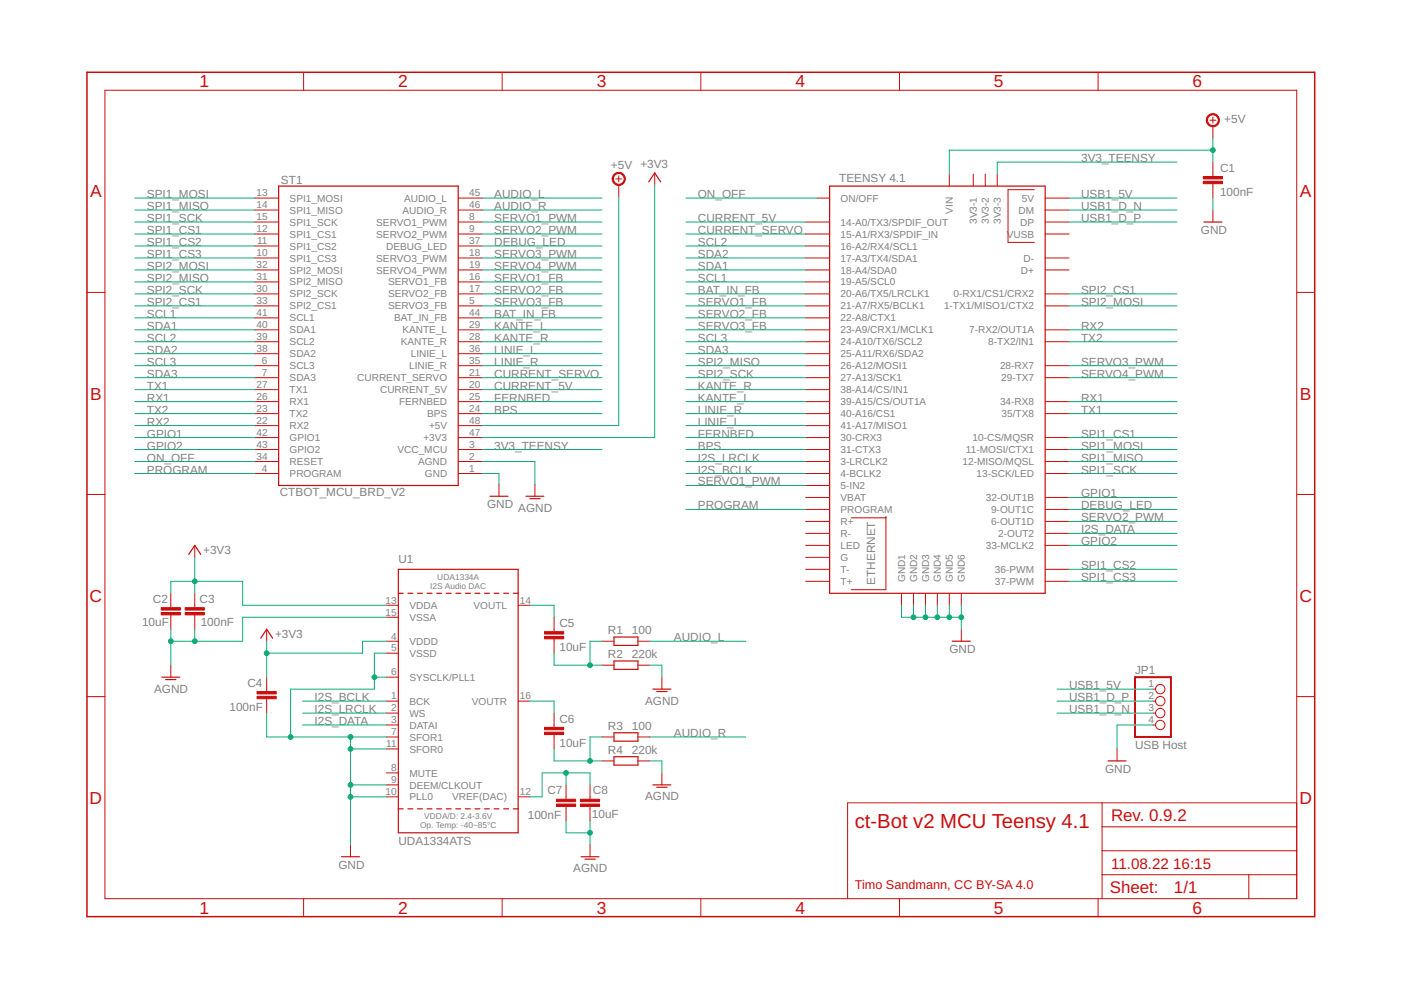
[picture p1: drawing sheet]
<svg xmlns="http://www.w3.org/2000/svg" width="297mm" height="210mm" viewBox="0 0 297 210" stroke-linecap="round" stroke-linejoin="round" font-family="sans-serif">
<g fill="none" stroke="#c90d0c" stroke-width=".21">
<path d="M22.2 19.1h252.7v171.4h-252.7zM64.4 15.3v3.8M106.5 15.3v3.8M148.6 15.3v3.8M190.7 15.3v3.8M232.8 15.3v3.8M130.6 37.9h1.2M131.2 37.3v1.3M131.2 39.2v2.5M138.8 36.7v2.5M201.3 36.9v2.6M206.4 36.9v2.6"/>
<path d="M208.9 36.9v2.6M211.4 36.9v2.6M256.5 25.5h1.3M257.2 24.8v1.3M257.2 26.8v2.5M257.2 34.4v3M257.2 38.9v3.1M54 47.1h5.1M54 49.6h5.1M54 52.2h5.1M54 54.7h5.1M54 57.2h5.1"/>
<path d="M54 59.8h5.1M54 42h5.1M54 44.5h5.1M97.2 47.1h5M97.2 49.6h5M97.2 52.2h5M97.2 54.7h5M97.2 57.2h5M97.2 59.8h5M97.2 42h5M97.2 44.5h5M170.8 47.1h5.1"/>
<path d="M170.8 49.6h5.1M170.8 52.2h5.1M170.8 54.7h5.1M170.8 57.2h5.1M170.8 59.8h5.1M173.4 42h2.5M219.3 40.2h-5.6v11.2h5.6M221.6 47.1h5.1M221.6 49.6h5.1M221.6 54.7h5.1M221.6 57.2h5.1M221.6 42h5.1"/>
<path d="M221.6 44.5h5.1M257.2 44.5v2.6M18.4 62h3.8M54 62.3h5.1M54 64.9h5.1M54 67.4h5.1M54 69.9h5.1M54 72.5h5.1M54 75h5.1M54 77.5h5.1M97.2 62.3h5M97.2 64.9h5"/>
<path d="M97.2 67.4h5M97.2 69.9h5M97.2 72.5h5M97.2 75h5M97.2 77.5h5M170.8 62.3h5.1M170.8 64.9h5.1M170.8 67.4h5.1M170.8 69.9h5.1M170.8 72.5h5.1M170.8 75h5.1M170.8 77.5h5.1"/>
<path d="M221.6 62.3h5.1M221.6 64.9h5.1M221.6 69.9h5.1M221.6 72.5h5.1M221.6 77.5h5.1M274.9 62h3.8M54 97.9h5.1M54 92.8h5.1M54 95.3h5.1M54 80.1h5.1M54 82.6h5.1M54 85.2h5.1"/>
<path d="M54 87.7h5.1M54 90.2h5.1M97.2 97.9h5M97.2 92.8h5M97.2 95.3h5M97.2 80.1h5M97.2 82.6h5M97.2 85.2h5M97.2 87.7h5M97.2 90.2h5M170.8 97.9h5.1M170.8 92.8h5.1"/>
<path d="M170.8 95.3h5.1M170.8 80.1h5.1M170.8 82.6h5.1M170.8 85.2h5.1M170.8 87.7h5.1M170.8 90.2h5.1M221.6 97.9h5.1M221.6 92.8h5.1M221.6 95.3h5.1M221.6 80.1h5.1M221.6 85.2h5.1M221.6 87.7h5.1"/>
<path d="M18.4 104.8h3.8M41.3 115.6v2.6M54 100.4h5.1M97.2 100.4h5M105.8 102.7v2.5M113.4 102.7v2.5M170.8 102.9h5.1M170.8 100.4h5.1M170.8 105.5h5.1M170.8 108h5.1M170.8 110.6h5.1M170.8 113.1h5.1"/>
<path d="M170.8 115.6h5.1M170.8 118.2h5.1M180.5 109.8h7.3v15.2h-7.3M221.6 100.4h5.1M221.6 105.5h5.1M221.6 108h5.1M221.6 110.6h5.1M221.6 113.1h5.1M221.6 115.6h5.1M274.9 104.8h3.8M36.2 125.8v3M36.2 130.4v3"/>
<path d="M41.3 125.8v3M41.3 130.4v3M56.5 133.4v2.6M81.9 128.3h2.6M81.9 130.9h2.6M81.9 136h2.6M81.9 138.5h2.6M109.9 128.3h2.5M117.5 130.9v3M117.5 135.4v3.1M127.6 136h2.6M135.3 136h2.5"/>
<path d="M170.8 120.7h5.1M170.8 123.3h5.1M191.1 125.8v2.5M193.7 125.8v2.5M196.2 125.8v2.5M198.7 125.8v2.5M201.3 125.8v2.5M203.8 125.8v2.5M203.8 133.4v2.6M221.6 120.7h5.1M221.6 123.3h5.1M18.4 147.7h3.8"/>
<path d="M36.2 141v2.6M56.5 143.6v3M56.5 148.1v3.1M81.9 148.7h2.6M81.9 151.2h2.6M81.9 153.7h2.6M81.9 143.6h2.6M81.9 156.3h2.6M81.9 158.8h2.6M109.9 148.7h2.5M117.5 151.2v3M117.5 155.7v3.1"/>
<path d="M127.6 156.3h2.6M127.6 141h2.6M135.3 156.3h2.5M135.3 141h2.5M140.3 143.6v2.5M236.8 158.8v2.5M244.5 146.1h.5M244.5 148.7h.5M244.5 151.2h.5M244.5 153.7h.5M274.9 147.7h3.8M74.3 179.1v2.6"/>
<path d="M81.9 163.9h2.6M81.9 166.4h2.6M81.9 169h2.6M109.9 169h2.5M120 166.4v3.1M120 171v3M125.1 166.4v3.1M125.1 171v3M125.1 179.1v2.6M127.6 161.3h2.6M135.3 161.3h2.5M140.3 163.9v2.5"/>
<path d="M233.7 170.2v20.3M233.7 175.3h41.2M274.9 170.2h-95.2v20.3M64.4 190.5v3.9M106.5 190.5v3.9M148.6 190.5v3.9M190.7 190.5v3.9M232.8 190.5v3.9M233.7 185.5h41.2M233.7 180.4h41.2M264.8 185.5v5"/>
<circle cx="246" cy="148.7" r=".99"/>
<circle cx="246" cy="153.7" r=".99"/>
<circle cx="246" cy="146.1" r=".99"/>
<circle cx="246" cy="151.2" r=".99"/>
</g>
<g fill="#c90d0c" stroke="#c90d0c" stroke-width=".21">
<path d="M256.1 24.5a1.39 1.39 0 0 1 2.2 .3 1.39 1.39 0 0 1-.8 2 1.39 1.39 0 0 1-1.7-1.3h.2a1.15 1.15 0 0 1 1.6-1.1 1.15 1.15 0 0 1 .3 1.9 1.15 1.15 0 0 1-1.8-.5l-.1-.3h-.2z" fill-rule="evenodd"/>
<path d="M130.2 37a1.39 1.39 0 0 1 2.2 .2 1.39 1.39 0 0 1-.8 2.1 1.39 1.39 0 0 1-1.8-1.4h.2a1.15 1.15 0 0 1 1.7-1.1 1.15 1.15 0 0 1 .2 2 1.15 1.15 0 0 1-1.8-.6l-.1-.3h-.2z" fill-rule="evenodd"/>
</g>
<g fill="none" stroke="#c90d0c" stroke-width=".25">
<path d="M59.1 39.5h38.1v63.4h-38.1zM137.5 38.6l1.3-1.9 1.3 1.9M175.9 39.5h45.7v86.3h-45.7zM255.2 47.1h3.9M40 117.5l1.3-1.9 1.3 1.9M103.9 105.2h3.8M111.5 105.2h3.8M112.3 105.7h2.2M187.8 109.5v.3M55.3 135.3l1.2-1.9 1.3 1.9M84.5 125.8h1M84.5 120.7h25.4v55.9h-25.4z"/>
<path d="M86.5 125.8h1M88.5 125.8h1.1M90.6 125.8h1M92.6 125.8h1M94.6 125.8h1.1M96.6 125.8h1.1M98.7 125.8h1M100.7 125.8h1M102.7 125.8h1.1M104.8 125.8h1M106.8 125.8h1M108.8 125.8h1.1"/>
<path d="M130.2 135.1h5.1v1.7h-5.1zM201.9 136h3.8M34.3 143.6h3.8M35.1 144.1h2.2M130.2 140.1h5.1v1.8h-5.1zM130.2 155.4h5.1v1.7h-5.1zM138.4 146.1h3.8M139.2 146.6h2.2M84.5 171.5h1M86.5 171.5h1M88.5 171.5h1.1M90.6 171.5h1"/>
<path d="M92.6 171.5h1M94.6 171.5h1.1M96.6 171.5h1.1M98.7 171.5h1M100.7 171.5h1M102.7 171.5h1.1M104.8 171.5h1M106.8 171.5h1M108.8 171.5h1.1M130.2 160.4h5.1v1.8h-5.1zM138.4 166.4h3.8M139.2 166.9h2.2"/>
<path d="M234.9 161.3h3.8M72.4 181.7h3.8M123.2 181.7h3.8M124 182.2h2.2"/>
</g>
<path d="M240.6 143.6h7.7v12.7h-7.7z" fill="none" stroke="#c90d0c" stroke-width=".42"/>
<g fill="#c90d0c" stroke="#c90d0c" stroke-width=".21">
<path d="M255.1 38.4h4.1v.5h-4.1z"/>
<path d="M255.1 37.4h4.1v.5h-4.1z"/>
<path d="M118 169.5h4v.5h-4z"/>
<path d="M118 170.5h4v.5h-4z"/>
<path d="M39.3 128.8h4v.5h-4z"/>
<path d="M39.3 129.9h4v.5h-4z"/>
<path d="M54.5 146.6h4.1v.5h-4.1z"/>
<path d="M54.5 147.6h4.1v.5h-4.1z"/>
<path d="M115.4 134.9h4.1v.5h-4.1z"/>
<path d="M115.4 133.9h4.1v.5h-4.1z"/>
<path d="M123.1 169.5h4v.5h-4z"/>
<path d="M123.1 170.5h4v.5h-4z"/>
<path d="M34.2 129.9h4v.5h-4z"/>
<path d="M34.2 128.8h4v.5h-4z"/>
<path d="M115.4 155.2h4.1v.5h-4.1z"/>
<path d="M115.4 154.2h4.1v.5h-4.1z"/>
</g>
<path d="M18.4 15.3h260.3v179.1h-260.3z" fill="none" stroke="#c90d0c" stroke-width=".32"/>
<g fill="none" stroke="#0dab76" stroke-width=".21">
<path d="M138.8 39.2v53.6h-36.6M249.5 34.4h-38.1v2.5M257.2 29.3v5.1M257.2 31.8h-55.9v5.1M28.6 49.6h25.4M28.6 47.1h25.4M28.6 59.8h25.4M28.6 57.2h25.4M28.6 42h25.4M28.6 44.5h25.4M28.6 52.2h25.4M28.6 54.7h25.4"/>
<path d="M102.2 49.6h25.4M102.2 47.1h25.4M102.2 59.8h25.4M102.2 57.2h25.4M102.2 42h25.4M102.2 44.5h25.4M102.2 52.2h25.4M102.2 54.7h25.4M131.2 41.7v48.5h-29M145.4 49.6h25.4M145.4 47.1h25.4M145.4 59.8h25.4"/>
<path d="M145.4 57.2h25.4M145.4 42h28M145.4 52.2h25.4M145.4 54.7h25.4M226.7 47.1h22.8M226.7 42h22.8M226.7 44.5h22.8M257.2 42v2.5M28.6 67.4h25.4M28.6 69.9h25.4M28.6 72.5h25.4M28.6 64.9h25.4"/>
<path d="M28.6 77.5h25.4M28.6 75h25.4M28.6 62.3h25.4M102.2 67.4h25.4M102.2 69.9h25.4M102.2 72.5h25.4M102.2 64.9h25.4M102.2 77.5h25.4M102.2 75h25.4M102.2 62.3h25.4M145.4 67.4h25.4M145.4 69.9h25.4"/>
<path d="M145.4 72.5h25.4M145.4 64.9h25.4M145.4 77.5h25.4M145.4 75h25.4M145.4 62.3h25.4M226.7 69.9h22.8M226.7 72.5h22.8M226.7 64.9h22.8M226.7 77.5h22.8M226.7 62.3h22.8M28.6 90.2h25.4M28.6 97.9h25.4"/>
<path d="M28.6 92.8h25.4M28.6 95.3h25.4M28.6 85.2h25.4M28.6 82.6h25.4M28.6 80.1h25.4M28.6 87.7h25.4M102.2 97.9h11.2v4.8M102.2 95.3h25.4M102.2 85.2h25.4M102.2 82.6h25.4M102.2 80.1h25.4M102.2 87.7h25.4"/>
<path d="M145.4 90.2h25.4M145.4 97.9h25.4M145.4 92.8h25.4M145.4 95.3h25.4M145.4 85.2h25.4M145.4 82.6h25.4M145.4 80.1h25.4M145.4 87.7h25.4M226.7 97.9h22.8M226.7 92.8h22.8M226.7 95.3h22.8M226.7 85.2h22.8"/>
<path d="M226.7 80.1h22.8M226.7 87.7h22.8M28.6 100.4h25.4M41.3 118.2v7.6M102.2 100.4h3.6v2.3M145.4 100.4h25.4M145.4 102.9h25.4M145.4 108h25.4M226.7 100.4h22.8M226.7 110.6h22.8M226.7 108h22.8M226.7 113.1h22.8"/>
<path d="M226.7 105.5h22.8M226.7 115.6h22.8M36.2 125.8v-2.5h15.3v5h30.4M36.2 133.4v7.6M41.3 133.4v2.6M56.5 136v7.6M81.9 130.9h-30.4v5.1h-15.3M81.9 138.5h-2.5v7.6h-17.8v10.2M81.9 136h-5v2.5h-20.4M112.4 128.3h5.1v2.6M117.5 138.5v2.5h10.1M127.6 136h-2.5v5"/>
<path d="M137.8 136h20.3M191.1 128.3v2.6h12.7M193.7 128.3v2.6M196.2 128.3v2.6M198.7 128.3v2.6M201.3 128.3v2.6M203.8 128.3v5.1M226.7 120.7h22.8M226.7 123.3h22.8M56.5 151.2v5.1h25.4M64.2 153.7h17.7M64.2 151.2h17.7"/>
<path d="M64.2 148.7h17.7M74.3 156.3v22.8M74.3 158.8h7.6M79.4 143.6h2.5M112.4 148.7h5.1v2.5M117.5 158.8v2.5h10.1M127.6 156.3h-2.5v5M137.8 156.3h20.3M137.8 141h2.5v2.6M224.1 146.1h20.4M224.1 151.2h20.4M224.1 148.7h20.4"/>
<path d="M244.5 153.7h-7.7v5.1M74.3 169h7.6M74.3 166.4h7.6M120 163.9v2.5M120 174v2.6h5.1M125.1 166.4v-2.5h-10.2v5.1h-2.5M125.1 174v5.1M137.8 161.3h2.5v2.6"/>
</g>
<g fill="#0dab76" stroke="#0dab76" stroke-width=".21">
<circle cx="257.2" cy="31.8" r=".51"/>
<circle cx="203.8" cy="130.9" r=".51"/>
<circle cx="201.3" cy="130.9" r=".51"/>
<circle cx="198.7" cy="130.9" r=".51"/>
<circle cx="196.2" cy="130.9" r=".51"/>
<circle cx="193.7" cy="130.9" r=".51"/>
<circle cx="74.3" cy="169" r=".51"/>
<circle cx="74.3" cy="158.8" r=".51"/>
<circle cx="74.3" cy="166.4" r=".51"/>
<circle cx="79.4" cy="143.6" r=".51"/>
<circle cx="74.3" cy="156.3" r=".51"/>
<circle cx="61.6" cy="156.3" r=".51"/>
<circle cx="125.1" cy="176.6" r=".51"/>
<circle cx="41.3" cy="136" r=".51"/>
<circle cx="36.2" cy="136" r=".51"/>
<circle cx="41.3" cy="123.3" r=".51"/>
<circle cx="56.5" cy="138.5" r=".51"/>
<circle cx="120" cy="163.9" r=".51"/>
<circle cx="125.1" cy="141" r=".51"/>
<circle cx="125.1" cy="161.3" r=".51"/>
</g>
<text font-size="4.3" fill="#c90d0c" x="181.2" y="175.6">ct-Bot v2 MCU Teensy 4.1</text>
<g font-size="3.7" fill="#c90d0c">
<text x="42.3" y="18.5">1</text>
<text x="84.4" y="18.5">2</text>
<text x="126.5" y="18.5">3</text>
<text x="168.6" y="18.5">4</text>
<text x="210.7" y="18.5">5</text>
<text x="252.9" y="18.5">6</text>
<text x="19.1" y="41.9">A</text>
<text x="275.6" y="41.9">A</text>
<text x="19.1" y="84.7">B</text>
<text x="275.6" y="84.7">B</text>
<text x="19" y="127.6">C</text>
<text x="275.5" y="127.6">C</text>
<text x="19" y="170.4">D</text>
<text x="275.5" y="170.4">D</text>
<text x="42.3" y="193.7">1</text>
<text x="84.4" y="193.7">2</text>
<text x="126.5" y="193.7">3</text>
<text x="168.6" y="193.7">4</text>
<text x="210.7" y="193.7">5</text>
<text x="252.9" y="193.7">6</text>
</g>
<g font-size="3.6" fill="#c90d0c">
<text x="235.6" y="174">Rev. 0.9.2</text>
<text x="235.3" y="189.4">Sheet:</text>
<text x="248.9" y="189.3">1/1</text>
</g>
<g font-size="3.2" fill="#c90d0c">
<text x="235.6" y="184.2">11.08.22</text>
<text x="248.7" y="184.2">16:15</text>
</g>
<text font-size="2.7" fill="#c90d0c" x="181.2" y="188.5">Timo Sandmann, CC BY-SA 4.0</text>
<g font-size="2.5" fill="#808080">
<text x="259.6" y="26.1">+5V</text>
<text x="129.5" y="35.8">+5V +3V3</text>
<text x="229.2" y="34.4">3V3_TEENSY</text>
<text x="31.1" y="42">SPI1_MOSI</text>
<text x="59.6" y="38.9">ST1</text>
<text x="104.8" y="42">AUDIO_L</text>
<text x="148" y="42">ON_OFF</text>
<text x="177.9" y="38.7">TEENSY 4.1</text>
<text x="229.2" y="42">USB1_5V</text>
<text x="258.7" y="41.6">100nF</text>
<text x="258.7" y="36.5">C1</text>
<text x="31.1" y="44.5">SPI1_MISO</text>
<text x="31.1" y="47.1">SPI1_SCK</text>
<text x="104.8" y="47.1">SERVO1_PWM</text>
<text x="104.8" y="44.5">AUDIO_R</text>
<text x="148" y="47.1">CURRENT_5V</text>
<text x="229.2" y="44.5">USB1_D_N</text>
<text x="229.2" y="47.1">USB1_D_P</text>
<text x="31.1" y="49.6">SPI1_CS1</text>
<text x="31.1" y="52.1">SPI1_CS2</text>
<text x="104.8" y="49.6">SERVO2_PWM</text>
<text x="104.8" y="52.1">DEBUG_LED</text>
<text x="148" y="52.1">SCL2</text>
<text x="148" y="49.6">CURRENT_SERVO</text>
<text x="254.6" y="49.6">GND</text>
<text x="31.1" y="54.7">SPI1_CS3</text>
<text x="31.1" y="57.2">SPI2_MOSI</text>
<text x="31.1" y="59.8">SPI2_MISO</text>
<text x="104.8" y="59.8">SERVO1_FB</text>
<text x="104.8" y="57.2">SERVO4_PWM</text>
<text x="104.8" y="54.7">SERVO3_PWM</text>
<text x="148" y="59.8">SCL1</text>
<text x="148" y="57.2">SDA1</text>
<text x="148" y="54.7">SDA2</text>
<text x="31.1" y="62.3">SPI2_SCK</text>
<text x="31.1" y="64.8">SPI2_CS1</text>
<text x="104.8" y="62.3">SERVO2_FB</text>
<text x="104.8" y="64.8">SERVO3_FB</text>
<text x="148" y="64.8">SERVO1_FB</text>
<text x="148" y="62.3">BAT_IN_FB</text>
<text x="229.2" y="64.8">SPI2_MOSI</text>
<text x="229.2" y="62.3">SPI2_CS1</text>
<text x="31.1" y="67.4">SCL1</text>
<text x="31.1" y="69.9">SDA1</text>
<text x="104.8" y="69.9">KANTE_L</text>
<text x="104.8" y="67.4">BAT_IN_FB</text>
<text x="148" y="67.4">SERVO2_FB</text>
<text x="148" y="69.9">SERVO3_FB</text>
<text x="229.2" y="69.9">RX2</text>
<text x="31.1" y="72.5">SCL2</text>
<text x="31.1" y="75">SDA2</text>
<text x="31.1" y="77.5">SCL3</text>
<text x="104.8" y="72.5">KANTE_R</text>
<text x="104.8" y="77.5">LINIE_R</text>
<text x="104.8" y="75">LINIE_L</text>
<text x="148" y="77.5">SPI2_MISO</text>
<text x="148" y="72.5">SCL3</text>
<text x="148" y="75">SDA3</text>
<text x="229.2" y="77.5">SERVO3_PWM</text>
<text x="229.2" y="72.5">TX2</text>
<text x="31.1" y="82.6">TX1</text>
<text x="31.1" y="80.1">SDA3</text>
<text x="104.8" y="82.6">CURRENT_5V</text>
<text x="104.8" y="80.1">CURRENT_SERVO</text>
<text x="148" y="82.6">KANTE_R</text>
<text x="148" y="80.1">SPI2_SCK</text>
<text x="229.2" y="80.1">SERVO4_PWM</text>
<text x="31.1" y="85.2">RX1</text>
<text x="31.1" y="87.7">TX2</text>
<text x="104.8" y="85.2">FERNBED</text>
<text x="104.8" y="87.7">BPS</text>
<text x="148" y="85.2">KANTE_L</text>
<text x="148" y="87.7">LINIE_R</text>
<text x="229.2" y="87.7">TX1</text>
<text x="229.2" y="85.2">RX1</text>
<text x="31.1" y="92.8">GPIO1</text>
<text x="31.1" y="95.3">GPIO2</text>
<text x="31.1" y="90.2">RX2</text>
<text x="104.8" y="95.3">3V3_TEENSY</text>
<text x="148" y="92.8">FERNBED</text>
<text x="148" y="90.2">LINIE_L</text>
<text x="148" y="95.3">BPS</text>
<text x="229.2" y="92.8">SPI1_CS1</text>
<text x="229.2" y="95.3">SPI1_MOSI</text>
<text x="31.1" y="97.9">ON_OFF</text>
<text x="31.1" y="100.4">PROGRAM</text>
<text x="148" y="97.9">I2S_LRCLK</text>
<text x="148" y="100.4">I2S_BCLK</text>
<text x="229.2" y="97.9">SPI1_MISO</text>
<text x="229.2" y="100.4">SPI1_SCK</text>
<text x="59.3" y="105.2">CTBOT_MCU_BRD_V2</text>
<text x="103.3" y="107.8">GND</text>
<text x="148" y="102.9">SERVO1_PWM</text>
<text x="229.2" y="105.5">GPIO1</text>
<text x="109.9" y="108.5">AGND</text>
<text x="148" y="108">PROGRAM</text>
<text x="229.2" y="110.6">SERVO2_PWM</text>
<text x="229.2" y="108">DEBUG_LED</text>
<text x="229.2" y="113.1">I2S_DATA</text>
<text x="43.1" y="117.4">+3V3</text>
<text x="84.5" y="119.4">U1</text>
<text x="229.2" y="115.6">GPIO2</text>
<text x="185.5" y="124" transform="rotate(-90 185.5 124)">ETHERNET</text>
<text x="229.2" y="120.7">SPI1_CS2</text>
<text x="229.2" y="123.3">SPI1_CS3</text>
<text x="32.4" y="127.9">C2</text>
<text x="42.3" y="127.9">C3</text>
<text x="30.1" y="132.8">10uF</text>
<text x="42.6" y="132.8">100nF</text>
<text x="58.3" y="135.2">+3V3</text>
<text x="118.6" y="132.9">C5</text>
<text x="128.9" y="134.4">R1</text>
<text x="134" y="134.4">100</text>
<text x="142.9" y="135.9">AUDIO_L</text>
<text x="118.6" y="138">10uF</text>
<text x="128.9" y="139.5">R2</text>
<text x="134" y="139.5">220k</text>
<text x="201.3" y="138.5">GND</text>
<text x="240.6" y="142.9">JP1</text>
<text x="32.7" y="146.9">AGND</text>
<text x="52.5" y="145.7">C4</text>
<text x="66.7" y="148.6">I2S_BCLK</text>
<text x="136.8" y="149.4">AGND</text>
<text x="226.7" y="148.6">USB1_D_P</text>
<text x="226.7" y="146.1">USB1_5V</text>
<text x="48.7" y="150.8">100nF</text>
<text x="66.7" y="153.7">I2S_DATA</text>
<text x="66.7" y="151.2">I2S_LRCLK</text>
<text x="118.6" y="153.2">C6</text>
<text x="128.9" y="154.8">R3</text>
<text x="134" y="154.7">100</text>
<text x="226.7" y="151.2">USB1_D_N</text>
<text x="118.6" y="158.3">10uF</text>
<text x="128.9" y="159.8">R4</text>
<text x="134" y="159.8">220k</text>
<text x="142.9" y="156.3">AUDIO_R</text>
<text x="240.6" y="158.8">USB Host</text>
<text x="234.3" y="163.9">GND</text>
<text x="111.9" y="173.7">100nF</text>
<text x="116.1" y="168.3">C7</text>
<text x="125.5" y="173.4">10uF</text>
<text x="125.7" y="168.3">C8</text>
<text x="136.8" y="169.7">AGND</text>
<text x="84.5" y="179.1">UDA1334ATS</text>
<text x="71.8" y="184.2">GND</text>
<text x="121.5" y="185">AGND</text>
</g>
<g font-size="2.1" fill="#808080">
<text x="54.4" y="41.6">13</text>
<text x="99.5" y="41.6">45</text>
<text x="54.4" y="44.2">14</text>
<text x="54.4" y="46.7">15</text>
<text x="61.4" y="42.8">SPI1_MOSI</text>
<text x="61.4" y="45.3">SPI1_MISO</text>
<text x="61.4" y="47.8">SPI1_SCK</text>
<text x="79.8" y="47.8">SERVO1_PWM</text>
<text x="85.3" y="45.3">AUDIO_R</text>
<text x="85.7" y="42.8">AUDIO_L</text>
<text x="99.5" y="46.7">8</text>
<text x="99.5" y="44.2">46</text>
<text x="178.2" y="47.8">14-A0/TX3/SPDIF_OUT</text>
<text x="178.2" y="42.8">ON/OFF</text>
<text x="202" y="45.3" transform="rotate(-90 202 45.3)">VIN</text>
<text x="207.1" y="47.5" transform="rotate(-90 207.1 47.5)">3V3-1</text>
<text x="209.7" y="47.5" transform="rotate(-90 209.7 47.5)">3V3-2</text>
<text x="212.2" y="47.5" transform="rotate(-90 212.2 47.5)">3V3-3</text>
<text x="215.9" y="45.3">DM</text>
<text x="216.3" y="47.8">DP</text>
<text x="216.6" y="42.8">5V</text>
<text x="54.4" y="49.3">12</text>
<text x="54.5" y="51.8">11</text>
<text x="61.4" y="50.4">SPI1_CS1</text>
<text x="61.4" y="52.9">SPI1_CS2</text>
<text x="79.8" y="50.4">SERVO2_PWM</text>
<text x="81.9" y="52.9">DEBUG_LED</text>
<text x="99.5" y="49.3">9</text>
<text x="99.5" y="51.8">37</text>
<text x="178.2" y="50.4">15-A1/RX3/SPDIF_IN</text>
<text x="178.2" y="52.9">16-A2/RX4/SCL1</text>
<text x="213.4" y="50.4">VUSB</text>
<text x="54.4" y="56.9">32</text>
<text x="54.4" y="59.4">31</text>
<text x="54.4" y="54.3">10</text>
<text x="61.4" y="58">SPI2_MOSI</text>
<text x="61.4" y="55.4">SPI1_CS3</text>
<text x="79.8" y="55.5">SERVO3_PWM</text>
<text x="79.8" y="58">SERVO4_PWM</text>
<text x="99.5" y="54.3">18</text>
<text x="99.5" y="56.9">19</text>
<text x="99.5" y="59.4">16</text>
<text x="178.2" y="55.4">17-A3/TX4/SDA1</text>
<text x="178.2" y="58">18-A4/SDA0</text>
<text x="216.5" y="58">D+</text>
<text x="217" y="55.5">D-</text>
<text x="54.4" y="64.5">33</text>
<text x="54.4" y="62">30</text>
<text x="61.4" y="60.5">SPI2_MISO</text>
<text x="61.4" y="65.6">SPI2_CS1</text>
<text x="61.4" y="63.1">SPI2_SCK</text>
<text x="82.3" y="63.1">SERVO2_FB</text>
<text x="82.3" y="60.5">SERVO1_FB</text>
<text x="82.3" y="65.6">SERVO3_FB</text>
<text x="99.5" y="62">17</text>
<text x="99.5" y="64.5">5</text>
<text x="178.2" y="60.5">19-A5/SCL0</text>
<text x="178.2" y="63.1">20-A6/TX5/LRCLK1</text>
<text x="178.2" y="65.6">21-A7/RX5/BCLK1</text>
<text x="200.2" y="65.6">1-TX1/MISO1/CTX2</text>
<text x="202.2" y="63.1">0-RX1/CS1/CRX2</text>
<text x="54.4" y="67">41</text>
<text x="54.4" y="69.6">40</text>
<text x="61.4" y="68.1">SCL1</text>
<text x="61.4" y="70.7">SDA1</text>
<text x="83.6" y="68.1">BAT_IN_FB</text>
<text x="85.3" y="70.7">KANTE_L</text>
<text x="99.5" y="69.6">29</text>
<text x="99.5" y="67">44</text>
<text x="178.2" y="68.1">22-A8/CTX1</text>
<text x="178.2" y="70.7">23-A9/CRX1/MCLK1</text>
<text x="205.5" y="70.7">7-RX2/OUT1A</text>
<text x="54.4" y="74.6">38</text>
<text x="54.4" y="72.1">39</text>
<text x="55.5" y="77.2">6</text>
<text x="61.4" y="75.8">SDA2</text>
<text x="61.4" y="73.2">SCL2</text>
<text x="85" y="73.2">KANTE_R</text>
<text x="87.1" y="75.8">LINIE_L</text>
<text x="99.5" y="72.1">28</text>
<text x="99.5" y="74.6">36</text>
<text x="99.5" y="77.2">35</text>
<text x="178.2" y="73.2">24-A10/TX6/SCL2</text>
<text x="178.2" y="75.8">25-A11/RX6/SDA2</text>
<text x="209.5" y="73.2">8-TX2/IN1</text>
<text x="54.4" y="82.3">27</text>
<text x="55.5" y="79.7">7</text>
<text x="61.4" y="83.4">TX1</text>
<text x="61.4" y="78.3">SCL3</text>
<text x="61.4" y="80.8">SDA3</text>
<text x="75.7" y="80.8">CURRENT_SERVO</text>
<text x="80.6" y="83.4">CURRENT_5V</text>
<text x="86.7" y="78.3">LINIE_R</text>
<text x="99.5" y="82.3">20</text>
<text x="99.5" y="79.7">21</text>
<text x="178.2" y="78.3">26-A12/MOSI1</text>
<text x="178.2" y="80.8">27-A13/SCK1</text>
<text x="178.2" y="83.4">38-A14/CS/IN1</text>
<text x="212" y="78.3">28-RX7</text>
<text x="212.3" y="80.8">29-TX7</text>
<text x="54.4" y="84.8">26</text>
<text x="54.4" y="89.9">22</text>
<text x="54.4" y="87.3">23</text>
<text x="61.4" y="85.9">RX1</text>
<text x="61.4" y="88.5">TX2</text>
<text x="84.6" y="85.9">FERNBED</text>
<text x="90.6" y="88.5">BPS</text>
<text x="99.5" y="84.8">25</text>
<text x="99.5" y="87.3">24</text>
<text x="99.5" y="89.9">48</text>
<text x="178.2" y="85.9">39-A15/CS/OUT1A</text>
<text x="178.2" y="88.5">40-A16/CS1</text>
<text x="212" y="85.9">34-RX8</text>
<text x="212.4" y="88.5">35/TX8</text>
<text x="54.4" y="92.4">42</text>
<text x="54.4" y="95">43</text>
<text x="61.4" y="93.5">GPIO1</text>
<text x="61.4" y="91">RX2</text>
<text x="89.8" y="93.5">+3V3</text>
<text x="91" y="91">+5V</text>
<text x="99.5" y="92.4">47</text>
<text x="99.5" y="95">3</text>
<text x="178.2" y="93.5">30-CRX3</text>
<text x="178.2" y="91">41-A17/MISO1</text>
<text x="206.2" y="93.5">10-CS/MQSR</text>
<text x="54.4" y="97.5">34</text>
<text x="55.5" y="100">4</text>
<text x="61.4" y="101.2">PROGRAM</text>
<text x="61.4" y="96.1">GPIO2</text>
<text x="61.4" y="98.6">RESET</text>
<text x="84.3" y="96.1">VCC_MCU</text>
<text x="88.6" y="98.6">AGND</text>
<text x="90.1" y="101.2">GND</text>
<text x="99.5" y="100">1</text>
<text x="99.5" y="97.5">2</text>
<text x="178.2" y="98.6">3-LRCLK2</text>
<text x="178.2" y="101.2">4-BCLK2</text>
<text x="178.2" y="96.1">31-CTX3</text>
<text x="204.1" y="98.6">12-MISO/MQSL</text>
<text x="204.8" y="96.1">11-MOSI/CTX1</text>
<text x="207" y="101.2">13-SCK/LED</text>
<text x="178.2" y="103.7">5-IN2</text>
<text x="178.2" y="106.2">VBAT</text>
<text x="209" y="106.2">32-OUT1B</text>
<text x="178.2" y="108.8">PROGRAM</text>
<text x="178.2" y="111.3">R+</text>
<text x="178.2" y="113.9">R-</text>
<text x="210.1" y="111.3">6-OUT1D</text>
<text x="210.1" y="108.8">9-OUT1C</text>
<text x="211.7" y="113.9">2-OUT2</text>
<text x="178.2" y="116.4">LED</text>
<text x="178.2" y="118.9">G</text>
<text x="209" y="116.4">33-MCLK2</text>
<text x="178.2" y="121.5">T-</text>
<text x="178.2" y="124">T+</text>
<text x="191.9" y="123.5" transform="rotate(-90 191.9 123.5)">GND1</text>
<text x="194.4" y="123.5" transform="rotate(-90 194.4 123.5)">GND2</text>
<text x="197" y="123.5" transform="rotate(-90 197 123.5)">GND3</text>
<text x="199.5" y="123.5" transform="rotate(-90 199.5 123.5)">GND4</text>
<text x="202" y="123.5" transform="rotate(-90 202 123.5)">GND5</text>
<text x="204.6" y="123.5" transform="rotate(-90 204.6 123.5)">GND6</text>
<text x="210.9" y="121.5">36-PWM</text>
<text x="210.9" y="124">37-PWM</text>
<text x="81.7" y="128">13</text>
<text x="81.7" y="130.5">15</text>
<text x="86.8" y="129.1">VDDA</text>
<text x="86.8" y="131.6">VSSA</text>
<text x="100.4" y="129.1">VOUTL</text>
<text x="110.2" y="128">14</text>
<text x="82.9" y="135.6">4</text>
<text x="86.8" y="136.7">VDDD</text>
<text x="82.9" y="138.1">5</text>
<text x="82.9" y="143.2">6</text>
<text x="86.8" y="139.2">VSSD</text>
<text x="82.9" y="148.3">1</text>
<text x="86.8" y="144.3">SYSCLK/PLL1</text>
<text x="86.8" y="149.4">BCK</text>
<text x="100.1" y="149.4">VOUTR</text>
<text x="110.2" y="148.3">16</text>
<text x="243.5" y="145.7">1</text>
<text x="243.5" y="148.3">2</text>
<text x="82.9" y="150.8">2</text>
<text x="82.9" y="153.4">3</text>
<text x="82.9" y="155.9">7</text>
<text x="86.8" y="151.9">WS</text>
<text x="86.8" y="154.5">DATAI</text>
<text x="243.5" y="150.8">3</text>
<text x="243.5" y="153.4">4</text>
<text x="81.9" y="158.4">11</text>
<text x="86.8" y="157">SFOR1</text>
<text x="86.8" y="159.6">SFOR0</text>
<text x="82.9" y="163.5">8</text>
<text x="82.9" y="166.1">9</text>
<text x="86.8" y="164.6">MUTE</text>
<text x="86.8" y="167.2">DEEM/CLKOUT</text>
<text x="81.7" y="168.6">10</text>
<text x="86.8" y="169.7">PLL0</text>
<text x="95.9" y="169.7">VREF(DAC)</text>
<text x="110.2" y="168.6">12</text>
</g>
<g font-size="1.8" fill="#808080">
<text x="91.2" y="124.8">I2S Audio DAC</text>
<text x="92.7" y="122.9">UDA1334A</text>
<text x="90" y="173.7">VDDA/D: 2.4-3.6V</text>
<text x="89.1" y="175.6">Op. Temp: -40~85°C</text>
</g>
</svg>
